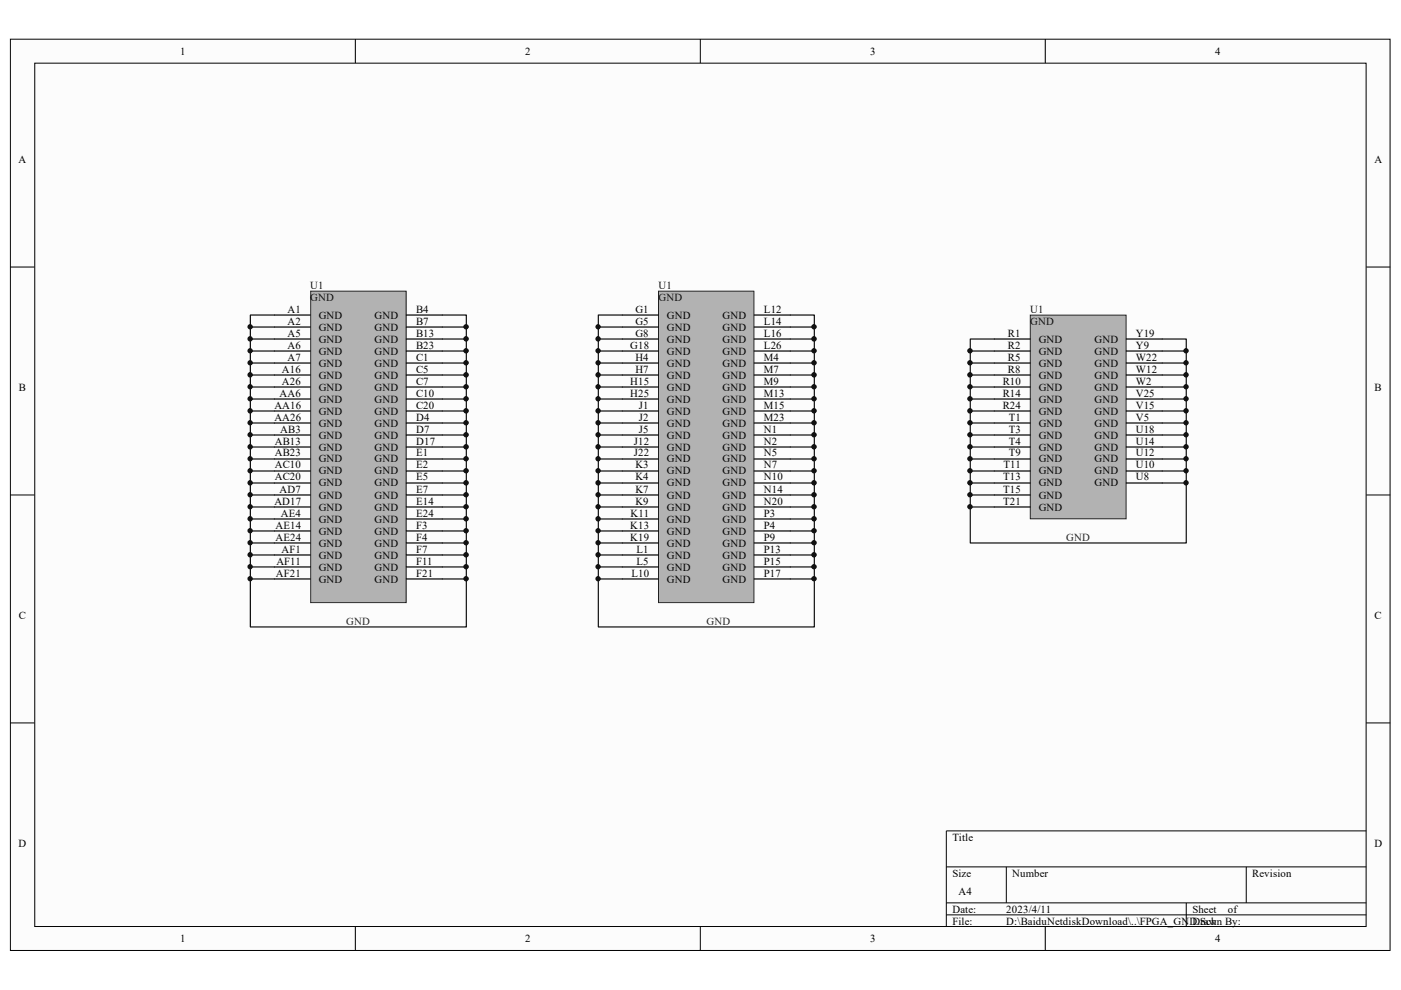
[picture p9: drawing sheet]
<svg xmlns="http://www.w3.org/2000/svg" width="297mm" height="210mm" viewBox="0 0 297 210" stroke-linecap="round" stroke-linejoin="round" font-family="sans-serif">
<path d="M2.3 8.4h292.4v193.1h-292.4z" fill="#fcfcfc"/>
<path d="M2.2 8.3h292.5v193.2h-292.5z" fill="none" stroke="#000" stroke-width=".21"/>
<path d="M7.5 13.5h282.1v182.9h-282.1z" fill="#fcfcfc"/>
<g fill="none" stroke="#000" stroke-width=".21">
<path d="M7.4 13.4h282.2v183h-282.2zM75.3 8.3v5.1M148.5 8.3v5.1M221.6 8.3v5.1M2.2 56.6h5.1M289.7 56.6h5.1M2.2 104.9h5.1M289.7 104.9h5.1M2.2 153.3h5.1M289.7 153.3h5.1M289.7 176.2h-89.1v20.3M75.3 196.5v5.1"/>
<path d="M148.5 196.5v5.1M200.6 183.8h89.1M200.6 191.4h89.1M200.6 194h89.1M213.4 183.8v7.6M221.6 196.5v5.1M251.5 191.4v5.1M264.2 183.8v7.6"/>
</g>
<path d="M66 61.8h20.1v66h-20.1z" fill="#b2b2b2"/>
<path d="M65.9 61.7h20.2v66.1h-20.2z" fill="none" stroke="#262626" stroke-width=".21"/>
<g fill="none" stroke="#000" stroke-width=".25">
<path d="M58.2 66.8h7.6M58.2 69.3h7.6M58.2 71.9h7.6M58.2 74.4h7.6M58.2 77h7.6M58.2 79.5h7.6M86.2 66.8h7.6M86.2 69.3h7.6M86.2 71.9h7.6M86.2 74.4h7.6M86.2 77h7.6M86.2 79.5h7.6"/>
<path d="M58.2 82.1h7.6M58.2 84.6h7.6M58.2 87.1h7.6M58.2 89.7h7.6M58.2 92.2h7.6M58.2 94.8h7.6M58.2 97.3h7.6M58.2 99.9h7.6M86.2 82.1h7.6M86.2 84.6h7.6M86.2 87.1h7.6M86.2 89.7h7.6"/>
<path d="M86.2 92.2h7.6M86.2 94.8h7.6M86.2 97.3h7.6M86.2 99.9h7.6M58.2 102.4h7.6M58.2 104.9h7.6M58.2 107.5h7.6M58.2 110h7.6M58.2 112.6h7.6M58.2 115.1h7.6M58.2 117.7h7.6M86.2 102.4h7.6"/>
<path d="M86.2 104.9h7.6M86.2 107.5h7.6M86.2 110h7.6M86.2 112.6h7.6M86.2 115.1h7.6M86.2 117.7h7.6M58.2 120.2h7.6M58.2 122.8h7.6M86.2 120.2h7.6M86.2 122.8h7.6"/>
</g>
<path d="M139.7 61.8h20.2v66h-20.2z" fill="#b2b2b2"/>
<path d="M139.6 61.7h20.3v66.1h-20.3z" fill="none" stroke="#262626" stroke-width=".21"/>
<g fill="none" stroke="#000" stroke-width=".25">
<path d="M131.9 66.8h7.7M131.9 69.3h7.7M131.9 71.9h7.7M131.9 74.4h7.7M131.9 77h7.7M131.9 79.5h7.7M159.9 66.8h7.7M159.9 69.3h7.7M159.9 71.9h7.7M159.9 74.4h7.7M159.9 77h7.7M159.9 79.5h7.7"/>
<path d="M131.9 82.1h7.7M131.9 84.6h7.7M131.9 87.1h7.7M131.9 89.7h7.7M131.9 92.2h7.7M131.9 94.8h7.7M131.9 97.3h7.7M131.9 99.9h7.7M159.9 82.1h7.7M159.9 84.6h7.7M159.9 87.1h7.7M159.9 89.7h7.7"/>
<path d="M159.9 92.2h7.7M159.9 94.8h7.7M159.9 97.3h7.7M159.9 99.9h7.7M131.9 102.4h7.7M131.9 104.9h7.7M131.9 107.5h7.7M131.9 110h7.7M131.9 112.6h7.7M131.9 115.1h7.7M131.9 117.7h7.7M159.9 102.4h7.7"/>
<path d="M159.9 104.9h7.7M159.9 107.5h7.7M159.9 110h7.7M159.9 112.6h7.7M159.9 115.1h7.7M159.9 117.7h7.7M131.9 120.2h7.7M131.9 122.8h7.7M159.9 120.2h7.7M159.9 122.8h7.7"/>
</g>
<path d="M218.5 66.9h20.3v43.1h-20.3z" fill="#b2b2b2"/>
<path d="M218.4 66.8h20.4v43.2h-20.4z" fill="none" stroke="#262626" stroke-width=".21"/>
<g fill="none" stroke="#000" stroke-width=".25">
<path d="M210.8 71.9h7.6M210.8 74.4h7.6M210.8 77h7.6M210.8 79.5h7.6M238.8 71.9h7.6M238.8 74.4h7.6M238.8 77h7.6M238.8 79.5h7.6M210.8 82.1h7.6M210.8 84.6h7.6M210.8 87.1h7.6M210.8 89.7h7.6"/>
<path d="M210.8 92.2h7.6M210.8 94.8h7.6M210.8 97.3h7.6M210.8 99.9h7.6M238.8 82.1h7.6M238.8 84.6h7.6M238.8 87.1h7.6M238.8 89.7h7.6M238.8 92.2h7.6M238.8 94.8h7.6M238.8 97.3h7.6M238.8 99.9h7.6"/>
<path d="M210.8 102.4h7.6M210.8 104.9h7.6M210.8 107.5h7.6M238.8 102.4h7.6"/>
</g>
<g fill="none" stroke="#0e0e0e" stroke-width=".25">
<path d="M53.1 69.3h5.1M53.1 71.9h5.1M53.1 74.4h5.1M53.1 77h5.1M53.1 79.5h5.1M58.2 66.8h-5.1v66.1h45.8v-66.1h-5.1M93.8 69.3h5.1M93.8 71.9h5.1M93.8 74.4h5.1M93.8 77h5.1M93.8 79.5h5.1M126.9 69.3h5"/>
<path d="M126.9 71.9h5M126.9 74.4h5M126.9 77h5M126.9 79.5h5M131.9 66.8h-5v66.1h45.8v-66.1h-5.1M167.6 69.3h5.1M167.6 71.9h5.1M167.6 74.4h5.1M167.6 77h5.1M167.6 79.5h5.1M205.7 74.4h5.1M205.7 77h5.1"/>
<path d="M205.7 79.5h5.1M210.8 71.9h-5.1v43.2h45.8v-43.2h-5.1M246.4 74.4h5.1M246.4 77h5.1M246.4 79.5h5.1M53.1 82.1h5.1M53.1 84.6h5.1M53.1 87.1h5.1M53.1 89.7h5.1M53.1 92.2h5.1M53.1 94.8h5.1M53.1 97.3h5.1"/>
<path d="M53.1 99.9h5.1M93.8 82.1h5.1M93.8 84.6h5.1M93.8 87.1h5.1M93.8 89.7h5.1M93.8 92.2h5.1M93.8 94.8h5.1M93.8 97.3h5.1M93.8 99.9h5.1M126.9 82.1h5M126.9 84.6h5M126.9 87.1h5"/>
<path d="M126.9 89.7h5M126.9 92.2h5M126.9 94.8h5M126.9 97.3h5M126.9 99.9h5M167.6 82.1h5.1M167.6 84.6h5.1M167.6 87.1h5.1M167.6 89.7h5.1M167.6 92.2h5.1M167.6 94.8h5.1M167.6 97.3h5.1"/>
<path d="M167.6 99.9h5.1M205.7 82.1h5.1M205.7 84.6h5.1M205.7 87.1h5.1M205.7 89.7h5.1M205.7 92.2h5.1M205.7 94.8h5.1M205.7 97.3h5.1M205.7 99.9h5.1M246.4 82.1h5.1M246.4 84.6h5.1M246.4 87.1h5.1"/>
<path d="M246.4 89.7h5.1M246.4 92.2h5.1M246.4 94.8h5.1M246.4 97.3h5.1M246.4 99.9h5.1M53.1 102.4h5.1M53.1 104.9h5.1M53.1 107.5h5.1M53.1 110h5.1M53.1 112.6h5.1M53.1 115.1h5.1M53.1 117.7h5.1"/>
<path d="M93.8 102.4h5.1M93.8 104.9h5.1M93.8 107.5h5.1M93.8 110h5.1M93.8 112.6h5.1M93.8 115.1h5.1M93.8 117.7h5.1M126.9 102.4h5M126.9 104.9h5M126.9 107.5h5M126.9 110h5M126.9 112.6h5"/>
<path d="M126.9 115.1h5M126.9 117.7h5M167.6 102.4h5.1M167.6 104.9h5.1M167.6 107.5h5.1M167.6 110h5.1M167.6 112.6h5.1M167.6 115.1h5.1M167.6 117.7h5.1M205.7 102.4h5.1M205.7 104.9h5.1M205.7 107.5h5.1"/>
<path d="M246.4 102.4h5.1M53.1 120.2h5.1M53.1 122.8h5.1M93.8 120.2h5.1M93.8 122.8h5.1M126.9 120.2h5M126.9 122.8h5M167.6 120.2h5.1M167.6 122.8h5.1"/>
</g>
<g fill="#0e0e0e" stroke="#0e0e0e" stroke-width=".21">
<circle cx="53" cy="69.3" r=".46"/>
<circle cx="53" cy="71.8" r=".46"/>
<circle cx="53" cy="74.4" r=".46"/>
<circle cx="53" cy="76.9" r=".46"/>
<circle cx="53" cy="79.5" r=".46"/>
<circle cx="53" cy="82" r=".46"/>
<circle cx="53" cy="84.6" r=".46"/>
<circle cx="53" cy="87.1" r=".46"/>
<circle cx="53" cy="89.6" r=".46"/>
<circle cx="53" cy="92.2" r=".46"/>
<circle cx="53" cy="94.7" r=".46"/>
<circle cx="53" cy="97.3" r=".46"/>
<circle cx="53" cy="99.8" r=".46"/>
<circle cx="53" cy="102.4" r=".46"/>
<circle cx="53" cy="104.9" r=".46"/>
<circle cx="53" cy="107.4" r=".46"/>
<circle cx="53" cy="110" r=".46"/>
<circle cx="53" cy="112.5" r=".46"/>
<circle cx="53" cy="115.1" r=".46"/>
<circle cx="53" cy="117.6" r=".46"/>
<circle cx="53" cy="120.2" r=".46"/>
<circle cx="53" cy="122.7" r=".46"/>
<circle cx="98.8" cy="69.3" r=".47"/>
<circle cx="98.8" cy="71.8" r=".47"/>
<circle cx="98.8" cy="74.4" r=".47"/>
<circle cx="98.8" cy="76.9" r=".47"/>
<circle cx="98.8" cy="79.5" r=".47"/>
<circle cx="98.8" cy="82" r=".47"/>
<circle cx="98.8" cy="84.6" r=".47"/>
<circle cx="98.8" cy="87.1" r=".47"/>
<circle cx="98.8" cy="89.6" r=".47"/>
<circle cx="98.8" cy="92.2" r=".47"/>
<circle cx="98.8" cy="94.7" r=".47"/>
<circle cx="98.8" cy="97.3" r=".47"/>
<circle cx="98.8" cy="99.8" r=".47"/>
<circle cx="98.8" cy="102.4" r=".47"/>
<circle cx="98.8" cy="104.9" r=".47"/>
<circle cx="98.8" cy="107.4" r=".47"/>
<circle cx="98.8" cy="110" r=".47"/>
<circle cx="98.8" cy="112.5" r=".47"/>
<circle cx="98.8" cy="115.1" r=".47"/>
<circle cx="98.8" cy="117.6" r=".47"/>
<circle cx="98.8" cy="120.2" r=".47"/>
<circle cx="98.8" cy="122.7" r=".47"/>
<circle cx="126.8" cy="69.3" r=".46"/>
<circle cx="126.8" cy="71.8" r=".46"/>
<circle cx="126.8" cy="74.4" r=".46"/>
<circle cx="126.8" cy="76.9" r=".46"/>
<circle cx="126.8" cy="79.5" r=".46"/>
<circle cx="126.8" cy="82" r=".46"/>
<circle cx="126.8" cy="84.6" r=".46"/>
<circle cx="126.8" cy="87.1" r=".46"/>
<circle cx="126.8" cy="89.6" r=".46"/>
<circle cx="126.8" cy="92.2" r=".46"/>
<circle cx="126.8" cy="94.7" r=".46"/>
<circle cx="126.8" cy="97.3" r=".46"/>
<circle cx="126.8" cy="99.8" r=".46"/>
<circle cx="126.8" cy="102.4" r=".46"/>
<circle cx="126.8" cy="104.9" r=".46"/>
<circle cx="126.8" cy="107.4" r=".46"/>
<circle cx="126.8" cy="110" r=".46"/>
<circle cx="126.8" cy="112.5" r=".46"/>
<circle cx="126.8" cy="115.1" r=".46"/>
<circle cx="126.8" cy="117.6" r=".46"/>
<circle cx="126.8" cy="120.2" r=".46"/>
<circle cx="126.8" cy="122.7" r=".46"/>
<circle cx="172.6" cy="69.3" r=".46"/>
<circle cx="172.6" cy="71.8" r=".47"/>
<circle cx="172.6" cy="74.4" r=".46"/>
<circle cx="172.6" cy="76.9" r=".46"/>
<circle cx="172.6" cy="79.5" r=".47"/>
<circle cx="172.6" cy="82" r=".46"/>
<circle cx="172.6" cy="84.6" r=".46"/>
<circle cx="172.6" cy="87.1" r=".47"/>
<circle cx="172.6" cy="89.6" r=".46"/>
<circle cx="172.6" cy="92.2" r=".46"/>
<circle cx="172.6" cy="94.7" r=".47"/>
<circle cx="172.6" cy="97.3" r=".46"/>
<circle cx="172.6" cy="99.8" r=".46"/>
<circle cx="172.6" cy="102.4" r=".47"/>
<circle cx="172.6" cy="104.9" r=".46"/>
<circle cx="172.6" cy="107.4" r=".46"/>
<circle cx="172.6" cy="110" r=".47"/>
<circle cx="172.6" cy="112.5" r=".46"/>
<circle cx="172.6" cy="115.1" r=".46"/>
<circle cx="172.6" cy="117.6" r=".47"/>
<circle cx="172.6" cy="120.2" r=".46"/>
<circle cx="172.6" cy="122.7" r=".46"/>
<circle cx="205.7" cy="74.4" r=".47"/>
<circle cx="205.7" cy="76.9" r=".47"/>
<circle cx="205.7" cy="79.5" r=".47"/>
<circle cx="205.7" cy="82" r=".47"/>
<circle cx="205.7" cy="84.6" r=".47"/>
<circle cx="205.7" cy="87.1" r=".47"/>
<circle cx="205.7" cy="89.6" r=".47"/>
<circle cx="205.7" cy="92.2" r=".47"/>
<circle cx="205.7" cy="94.7" r=".47"/>
<circle cx="205.7" cy="97.3" r=".47"/>
<circle cx="205.7" cy="99.8" r=".47"/>
<circle cx="205.7" cy="102.4" r=".47"/>
<circle cx="205.7" cy="104.9" r=".47"/>
<circle cx="251.5" cy="74.4" r=".46"/>
<circle cx="251.5" cy="76.9" r=".46"/>
<circle cx="251.5" cy="79.5" r=".46"/>
<circle cx="251.5" cy="82" r=".46"/>
<circle cx="251.5" cy="84.6" r=".46"/>
<circle cx="251.5" cy="87.1" r=".46"/>
<circle cx="251.5" cy="89.6" r=".46"/>
<circle cx="251.5" cy="92.2" r=".46"/>
<circle cx="251.5" cy="94.7" r=".46"/>
<circle cx="251.5" cy="97.3" r=".46"/>
<circle cx="251.5" cy="99.8" r=".46"/>
<circle cx="251.5" cy="102.4" r=".46"/>
<circle cx="205.7" cy="107.4" r=".47"/>
</g>
<g font-size="2.3">
<text x="38.2" y="11.6">1</text>
<text x="111.3" y="11.6">2</text>
<text x="184.5" y="11.6">3</text>
<text x="257.6" y="11.6">4</text>
<text x="3.9" y="34.5">A</text>
<text x="291.4" y="34.5">A</text>
<text x="61" y="66.3">A1</text>
<text x="61" y="68.8">A2</text>
<text x="61" y="71.4">A5</text>
<text x="67.6" y="67.6">GND</text>
<text x="67.6" y="70.1">GND</text>
<text x="79.4" y="67.6">GND</text>
<text x="79.4" y="70.1">GND</text>
<text x="88.2" y="66.3">B4</text>
<text x="88.2" y="68.8">B7</text>
<text x="88.2" y="71.4">B13</text>
<text x="134.7" y="66.3">G1</text>
<text x="134.7" y="68.8">G5</text>
<text x="134.7" y="71.4">G8</text>
<text x="141.4" y="67.6">GND</text>
<text x="141.4" y="70.1">GND</text>
<text x="153.2" y="67.6">GND</text>
<text x="153.2" y="70.1">GND</text>
<text x="162" y="66.3">L12</text>
<text x="162" y="68.8">L14</text>
<text x="162" y="71.4">L16</text>
<text x="213.7" y="71.4">R1</text>
<text x="240.8" y="71.4">Y19</text>
<text x="61" y="73.9">A6</text>
<text x="61" y="76.5">A7</text>
<text x="67.6" y="72.7">GND</text>
<text x="67.6" y="75.2">GND</text>
<text x="67.6" y="77.7">GND</text>
<text x="79.4" y="72.7">GND</text>
<text x="79.4" y="75.2">GND</text>
<text x="79.4" y="77.7">GND</text>
<text x="88.2" y="73.9">B23</text>
<text x="88.2" y="76.5">C1</text>
<text x="133.6" y="73.9">G18</text>
<text x="134.7" y="76.5">H4</text>
<text x="141.4" y="72.7">GND</text>
<text x="141.4" y="75.2">GND</text>
<text x="141.4" y="77.7">GND</text>
<text x="153.2" y="72.7">GND</text>
<text x="153.2" y="75.2">GND</text>
<text x="153.2" y="77.7">GND</text>
<text x="162" y="73.9">L26</text>
<text x="162" y="76.5">M4</text>
<text x="213.7" y="73.9">R2</text>
<text x="213.7" y="76.5">R5</text>
<text x="220.2" y="72.7">GND</text>
<text x="220.2" y="75.2">GND</text>
<text x="220.2" y="77.7">GND</text>
<text x="232.1" y="72.7">GND</text>
<text x="232.1" y="75.2">GND</text>
<text x="232.1" y="77.7">GND</text>
<text x="240.8" y="73.9">Y9</text>
<text x="240.8" y="76.5">W22</text>
<text x="4" y="82.8">B</text>
<text x="59.8" y="79">A16</text>
<text x="59.8" y="81.5">A26</text>
<text x="67.6" y="80.3">GND</text>
<text x="67.6" y="82.8">GND</text>
<text x="79.4" y="80.3">GND</text>
<text x="79.4" y="82.8">GND</text>
<text x="88.2" y="79">C5</text>
<text x="88.2" y="81.5">C7</text>
<text x="133.6" y="81.5">H15</text>
<text x="134.7" y="79">H7</text>
<text x="141.4" y="80.3">GND</text>
<text x="141.4" y="82.8">GND</text>
<text x="153.2" y="80.3">GND</text>
<text x="153.2" y="82.8">GND</text>
<text x="162" y="79">M7</text>
<text x="162" y="81.5">M9</text>
<text x="212.6" y="81.5">R10</text>
<text x="213.7" y="79">R8</text>
<text x="220.2" y="80.3">GND</text>
<text x="220.2" y="82.8">GND</text>
<text x="232.1" y="80.3">GND</text>
<text x="232.1" y="82.8">GND</text>
<text x="240.8" y="79">W12</text>
<text x="240.8" y="81.5">W2</text>
<text x="291.4" y="82.8">B</text>
<text x="58.2" y="86.6">AA16</text>
<text x="58.2" y="89.2">AA26</text>
<text x="59.3" y="84.1">AA6</text>
<text x="67.6" y="85.4">GND</text>
<text x="67.6" y="87.9">GND</text>
<text x="79.4" y="85.4">GND</text>
<text x="79.4" y="87.9">GND</text>
<text x="88.2" y="84.1">C10</text>
<text x="88.2" y="86.6">C20</text>
<text x="88.2" y="89.2">D4</text>
<text x="133.6" y="84.1">H25</text>
<text x="135.5" y="86.6">J1</text>
<text x="135.5" y="89.2">J2</text>
<text x="141.4" y="85.4">GND</text>
<text x="141.4" y="87.9">GND</text>
<text x="153.2" y="85.4">GND</text>
<text x="153.2" y="87.9">GND</text>
<text x="162" y="84.1">M13</text>
<text x="162" y="86.6">M15</text>
<text x="162" y="89.2">M23</text>
<text x="212.6" y="84.1">R14</text>
<text x="212.6" y="86.6">R24</text>
<text x="213.9" y="89.2">T1</text>
<text x="220.2" y="85.4">GND</text>
<text x="220.2" y="87.9">GND</text>
<text x="232.1" y="87.9">GND</text>
<text x="232.1" y="85.4">GND</text>
<text x="240.8" y="89.2">V5</text>
<text x="240.8" y="86.6">V15</text>
<text x="240.8" y="84.1">V25</text>
<text x="58.3" y="94.2">AB13</text>
<text x="59.4" y="91.7">AB3</text>
<text x="67.6" y="90.4">GND</text>
<text x="67.6" y="93">GND</text>
<text x="67.6" y="95.5">GND</text>
<text x="79.4" y="90.4">GND</text>
<text x="79.4" y="93">GND</text>
<text x="79.4" y="95.5">GND</text>
<text x="88.2" y="91.7">D7</text>
<text x="88.2" y="94.2">D17</text>
<text x="134.4" y="94.2">J12</text>
<text x="135.5" y="91.7">J5</text>
<text x="141.4" y="90.4">GND</text>
<text x="141.4" y="93">GND</text>
<text x="141.4" y="95.5">GND</text>
<text x="153.2" y="90.4">GND</text>
<text x="153.2" y="93">GND</text>
<text x="153.2" y="95.5">GND</text>
<text x="162" y="91.7">N1</text>
<text x="162" y="94.2">N2</text>
<text x="213.9" y="91.7">T3</text>
<text x="213.9" y="94.2">T4</text>
<text x="220.2" y="90.4">GND</text>
<text x="220.2" y="93">GND</text>
<text x="220.2" y="95.5">GND</text>
<text x="232.1" y="95.5">GND</text>
<text x="232.1" y="93">GND</text>
<text x="232.1" y="90.4">GND</text>
<text x="240.8" y="94.2">U14</text>
<text x="240.8" y="91.7">U18</text>
<text x="58.3" y="96.8">AB23</text>
<text x="58.3" y="99.3">AC10</text>
<text x="58.3" y="101.9">AC20</text>
<text x="67.6" y="98.1">GND</text>
<text x="67.6" y="100.6">GND</text>
<text x="79.4" y="98.1">GND</text>
<text x="79.4" y="100.6">GND</text>
<text x="88.2" y="96.8">E1</text>
<text x="88.2" y="99.3">E2</text>
<text x="88.2" y="101.9">E5</text>
<text x="134.4" y="96.8">J22</text>
<text x="134.7" y="99.3">K3</text>
<text x="134.7" y="101.9">K4</text>
<text x="141.4" y="98.1">GND</text>
<text x="141.4" y="100.6">GND</text>
<text x="153.2" y="98.1">GND</text>
<text x="153.2" y="100.6">GND</text>
<text x="162" y="96.8">N5</text>
<text x="162" y="99.3">N7</text>
<text x="162" y="101.9">N10</text>
<text x="212.7" y="101.9">T13</text>
<text x="212.8" y="99.3">T11</text>
<text x="213.9" y="96.8">T9</text>
<text x="220.2" y="98.1">GND</text>
<text x="220.2" y="100.6">GND</text>
<text x="232.1" y="100.6">GND</text>
<text x="232.1" y="98.1">GND</text>
<text x="240.8" y="101.9">U8</text>
<text x="240.8" y="99.3">U10</text>
<text x="240.8" y="96.8">U12</text>
<text x="58.2" y="107">AD17</text>
<text x="59.3" y="104.5">AD7</text>
<text x="67.6" y="103.1">GND</text>
<text x="67.6" y="105.8">GND</text>
<text x="79.4" y="103.1">GND</text>
<text x="79.4" y="105.8">GND</text>
<text x="88.2" y="104.5">E7</text>
<text x="88.2" y="107">E14</text>
<text x="134.7" y="104.5">K7</text>
<text x="134.7" y="107">K9</text>
<text x="141.4" y="103.1">GND</text>
<text x="141.4" y="105.8">GND</text>
<text x="153.2" y="103.1">GND</text>
<text x="153.2" y="105.8">GND</text>
<text x="162" y="104.5">N14</text>
<text x="162" y="107">N20</text>
<text x="212.7" y="104.5">T15</text>
<text x="212.7" y="107">T21</text>
<text x="220.2" y="103.1">GND</text>
<text x="220.2" y="105.8">GND</text>
<text x="232.1" y="103.1">GND</text>
<text x="58.4" y="112.1">AE14</text>
<text x="59.5" y="109.6">AE4</text>
<text x="67.6" y="108.3">GND</text>
<text x="67.6" y="110.8">GND</text>
<text x="67.6" y="113.4">GND</text>
<text x="79.4" y="108.3">GND</text>
<text x="79.4" y="110.8">GND</text>
<text x="79.4" y="113.4">GND</text>
<text x="88.2" y="109.6">E24</text>
<text x="88.2" y="112.1">F3</text>
<text x="133.6" y="112.1">K13</text>
<text x="133.7" y="109.6">K11</text>
<text x="141.4" y="108.3">GND</text>
<text x="141.4" y="110.8">GND</text>
<text x="141.4" y="113.4">GND</text>
<text x="153.2" y="108.3">GND</text>
<text x="153.2" y="110.8">GND</text>
<text x="153.2" y="113.4">GND</text>
<text x="162" y="109.6">P3</text>
<text x="162" y="112.1">P4</text>
<text x="220.2" y="108.3">GND</text>
<text x="58.4" y="114.7">AE24</text>
<text x="58.6" y="119.7">AF11</text>
<text x="59.7" y="117.2">AF1</text>
<text x="67.6" y="115.9">GND</text>
<text x="67.6" y="118.5">GND</text>
<text x="79.4" y="115.9">GND</text>
<text x="79.4" y="118.5">GND</text>
<text x="88.2" y="114.7">F4</text>
<text x="88.2" y="117.2">F7</text>
<text x="88.2" y="119.7">F11</text>
<text x="133.6" y="114.7">K19</text>
<text x="135" y="117.2">L1</text>
<text x="135" y="119.7">L5</text>
<text x="141.4" y="115.9">GND</text>
<text x="141.4" y="118.5">GND</text>
<text x="153.2" y="115.9">GND</text>
<text x="153.2" y="118.5">GND</text>
<text x="162" y="114.7">P9</text>
<text x="162" y="117.2">P13</text>
<text x="162" y="119.7">P15</text>
<text x="58.5" y="122.3">AF21</text>
<text x="67.6" y="121">GND</text>
<text x="67.6" y="123.5">GND</text>
<text x="79.4" y="121">GND</text>
<text x="79.4" y="123.5">GND</text>
<text x="88.2" y="122.3">F21</text>
<text x="133.9" y="122.3">L10</text>
<text x="141.4" y="121">GND</text>
<text x="141.4" y="123.5">GND</text>
<text x="153.2" y="121">GND</text>
<text x="153.2" y="123.5">GND</text>
<text x="162" y="122.3">P17</text>
<text x="4" y="131.2">C</text>
<text x="291.4" y="131.2">C</text>
<text x="3.9" y="179.5">D</text>
<text x="201.9" y="178.2">Title</text>
<text x="291.4" y="179.5">D</text>
<text x="201.9" y="185.9">Size</text>
<text x="214.6" y="185.9">Number</text>
<text x="265.5" y="185.9">Revision</text>
<text x="203.2" y="189.7">A4</text>
<text x="201.9" y="193.5">Date:</text>
<text x="201.9" y="196">File:</text>
<text x="213.4" y="193.5">2023/4/11</text>
<text x="213.4" y="196">D:\BaiduNetdiskDownload\..\FPGA_GND.Sch</text>
<text x="252.8" y="193.5">Sheet</text>
<text x="252.8" y="196">Drawn By:</text>
<text x="260.3" y="193.5">of</text>
<text x="38.2" y="199.8">1</text>
<text x="111.3" y="199.8">2</text>
<text x="184.5" y="199.8">3</text>
<text x="257.6" y="199.8">4</text>
</g>
<g font-size="2.3" fill="#0e0e0e">
<text x="65.8" y="63.8">GND</text>
<text x="65.8" y="61.2">U1</text>
<text x="139.6" y="63.8">GND</text>
<text x="139.6" y="61.2">U1</text>
<text x="218.4" y="68.8">GND</text>
<text x="218.4" y="66.3">U1</text>
</g>
<g font-size="2.3" fill="#262626">
<text x="226.1" y="114.7">GND</text>
<text x="73.4" y="132.4">GND</text>
<text x="149.8" y="132.4">GND</text>
</g>
</svg>
